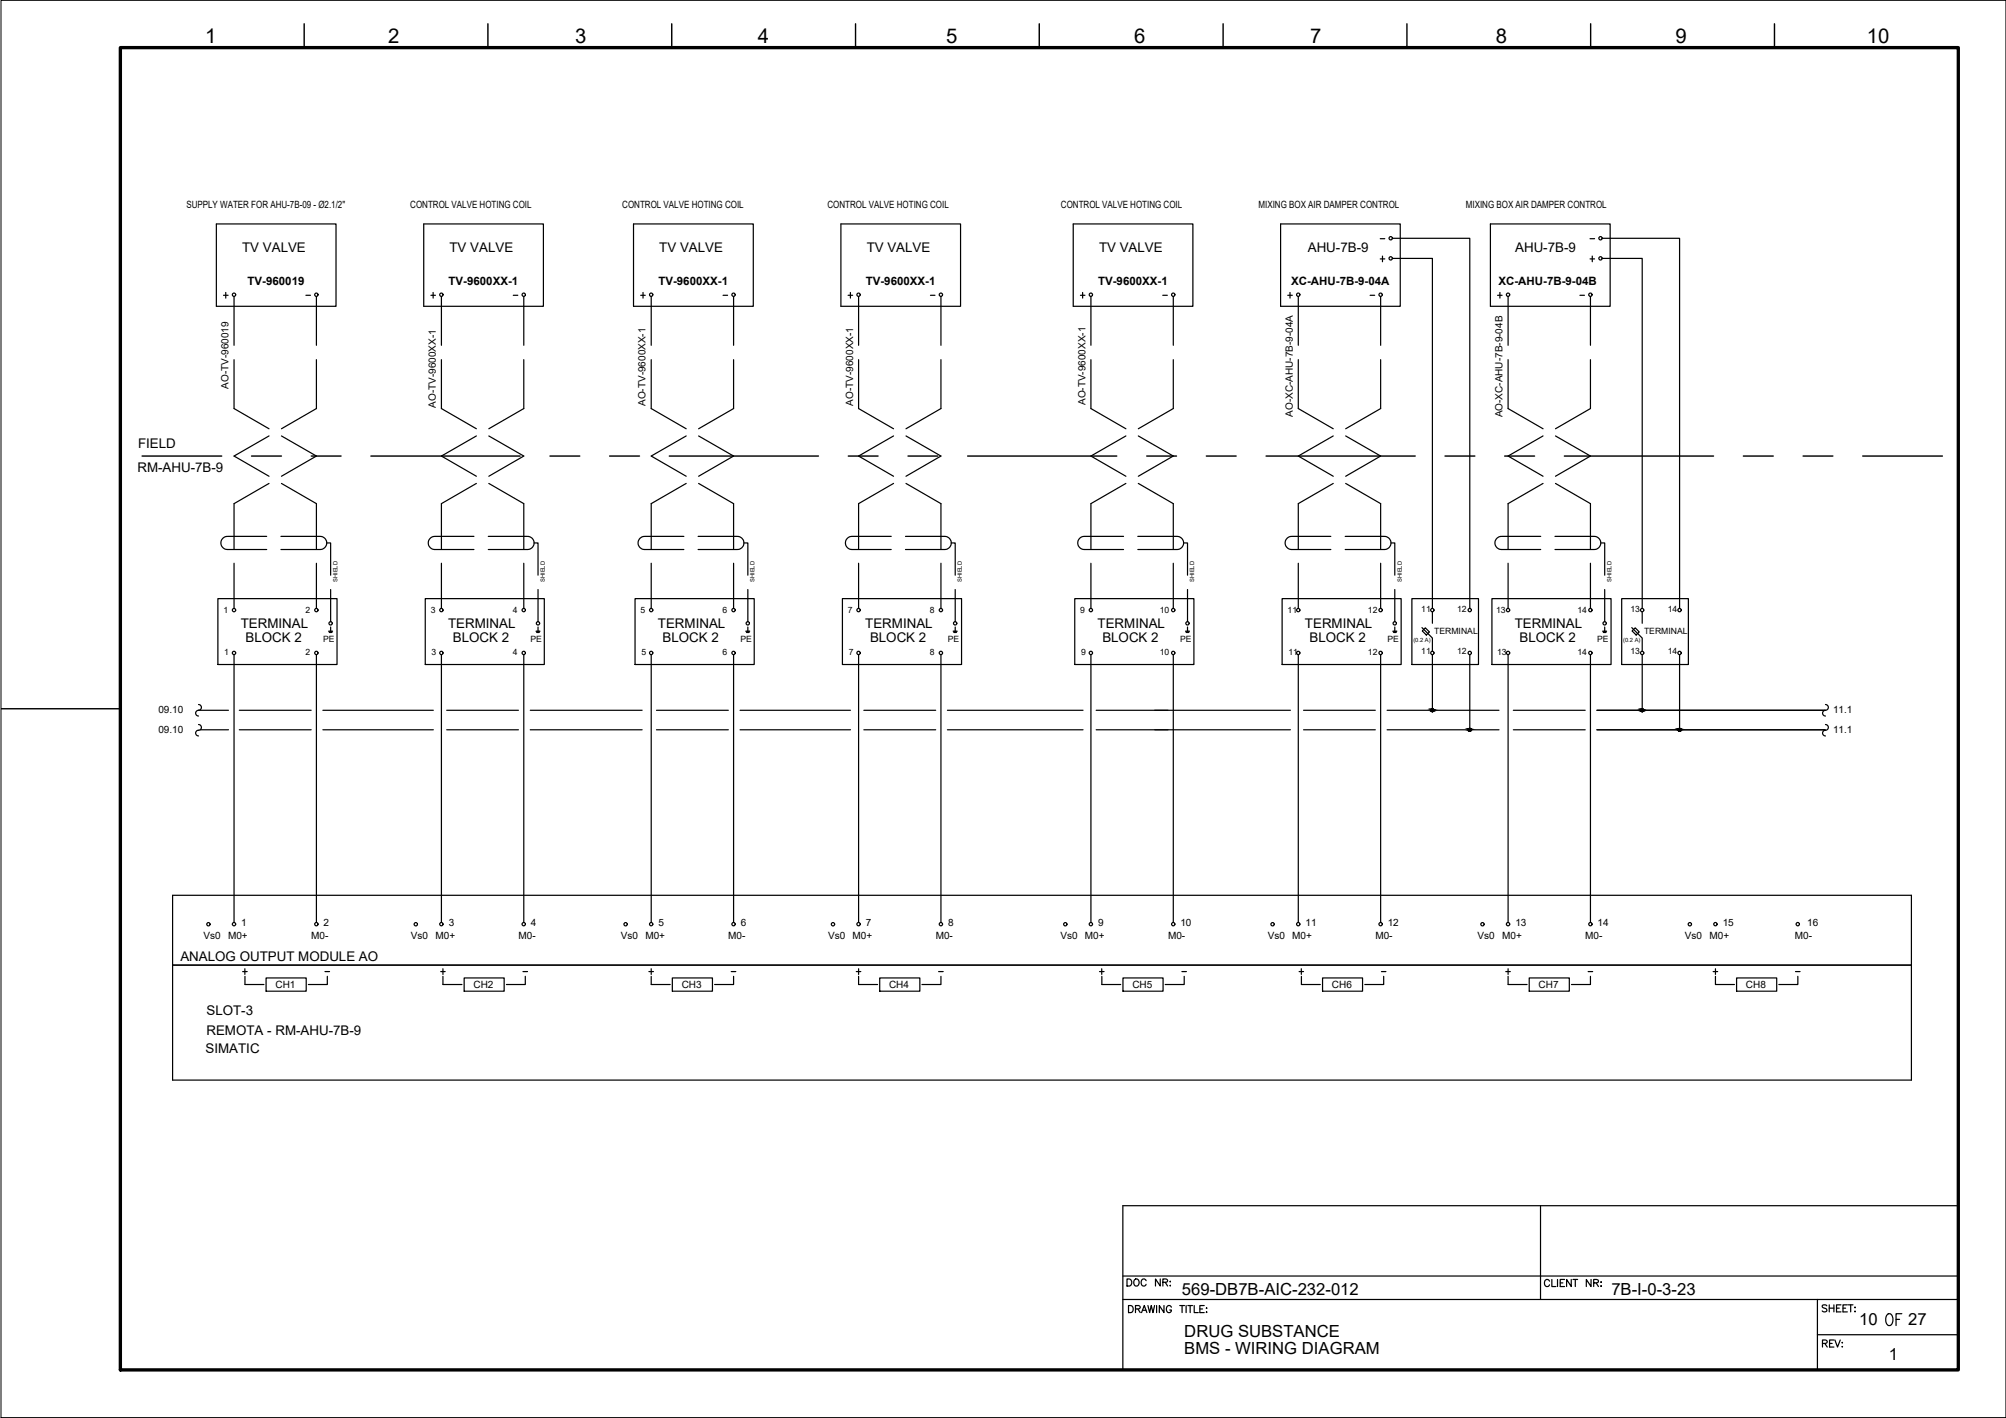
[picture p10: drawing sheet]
<svg xmlns="http://www.w3.org/2000/svg" width="420mm" height="297mm" viewBox="0 0 420 297" stroke-linecap="round" stroke-linejoin="round" font-family="sans-serif">
<!-- layer: G-TTLB-TTLB -->
<path d="M25.2 10h385v277h-385z" fill="none" stroke="#000" stroke-width=".7"/>
<!-- layer: G-TTLB-OTLN -->
<path d="M.2 297h419.9" fill="none" stroke="#000" stroke-width=".21"/>
<!-- layer: G-TTLB-INDX -->
<path d="M63.7 5v5M102.2 5v5M140.7 5v5M179.2 5v5M217.7 5v5M256.2 5v5M294.7 5v5M333.2 5v5M371.7 5v5M.2 148.5h25" fill="none" stroke="#000" stroke-width=".3"/>
<!-- layer: LGSP IA4$0$LG_PLOT -->
<path d="M322.7 252.6v19.6M235.2 267.3h175M235.2 272.2h175M380.7 279.6h29.5M380.7 272.2v14.8M235.2 287h175" fill="none" stroke="#000" stroke-width=".25"/>
<!-- layer: LG_PLOT -->
<g fill="none" stroke="#000" stroke-width=".25">
<path d="M410.2 252.6h-175v34.4M236.1 267.9h.4a.78 .78 0 0 1 .6 .8 .78 .78 0 0 1-.6 .7h-.4zM236.4 273.5h.5a.8 .8 0 0 1 .5 .7 .8 .8 0 0 1-.5 .8h-.5zM237.6 268.1a.68 .68 0 0 1 .9 .1 .68 .68 0 0 1-.1 1 .68 .68 0 0 1-.9-.1 .68 .68 0 0 1 .1-1zM237.8 274.2l.9-.1 .1-.3-.3-.3h-.7v1.5M238.3 274.2l.5 .8M239.1 275l.6-1.5 .5 1.5M239.3 274.5h.7M240.1 268.3a.53 .53 0 0 0-.7-.4 .53 .53 0 0 0-.4 .6 .6 .6 0 0 0 .2 .8 .6 .6 0 0 0 .8-.1l.1-.2M240.4 273.5l.4 1.5 .3-1.5 .4 1.5 .3-1.5M242.3 273.5v1.5M243 267.9v1.5l-1-1.5v1.5"/>
<path d="M243.6 268.6l.8-.1 .2-.3-.4-.3h-.6v1.5M243.8 273.5v1.5l-1-1.5v1.5M244.1 268.6l.5 .8M245.1 268.4v.1zM245.1 269.2v.2zM245.3 273.8a.53 .53 0 0 0-.6-.3 .53 .53 0 0 0-.4 .6v.3a.52 .52 0 0 0 .5 .6 .52 .52 0 0 0 .5-.6h-.3M247.1 273.5h1M247.6 273.5v1.5M248.4 273.5v1.5M248.8 273.5h1M249.3 273.5v1.5M250.1 273.5v1.5h.9"/>
<path d="M251.3 274.2h.6M252.2 273.5h-.9v1.5h.9M252.6 274.1h.2zM252.6 274.9h.2zM324.5 268.4a.54 .54 0 0 0-.6-.4 .54 .54 0 0 0-.4 .6v.4a.54 .54 0 0 0 .4 .5 .54 .54 0 0 0 .6-.4M325 268v1.5h.9M326.2 268v1.5M326.8 268.7h.5M327.7 268h-.9v1.5h.9M329.1 268v1.5l-1-1.5v1.5M329.5 268h.9M329.9 268v1.5"/>
<path d="M333.2 268v1.5l-.9-1.5v1.5M333.8 268.7h.8l.2-.3-.1-.2-.9-.2v1.5M334.3 268.7l.5 .8M335.3 268.6h.1zM335.3 269.4v.1zM382.6 273.5l-.3-.2-.6 .2 .1 .4 .8 .3v.4a.63 .63 0 0 1-.9 0M383.1 273.3v1.5M383.1 274h1M384.1 273.3v1.5M384.7 274h.5M385.6 273.3h-.9v1.5h.9M386 274h.6"/>
<path d="M386.9 273.3h-.9v1.5h.9M387.1 273.3h1M387.6 273.3v1.5M388.5 274.7h.1zM388.5 273.8v.2zM381.7 281.4l.9-.1 .1-.3-.3-.3h-.7v1.5M382.2 281.4l.5 .8M383.2 281.4h.6M384.1 280.7h-.9v1.5h.9M384.3 280.7l.6 1.5 .5-1.5M385.8 281.3h.1zM385.8 282.1h.1z"/>
</g>
<!-- layer: I_LIMIT_LINE -->
<g fill="none" stroke="#000" stroke-width=".3">
<path d="M29.8 95.5h16.6M52.7 95.5h6.2M65.2 95.5h6.2M77.7 95.5h31.2M115.2 95.5h6.2M127.7 95.5h6.2M140.2 95.5h31.2M177.7 95.5h6.2M190.2 95.5h6.2M202.7 95.5h31.2M240.2 95.5h6.2M252.7 95.5h6.2"/>
<path d="M265.2 95.5h31.2M302.7 95.5h6.2M315.2 95.5h6.2M327.7 95.5h31.2M365.1 95.5h6.3M377.7 95.5h6.2M390.1 95.5h16.7"/>
</g>
<!-- layer: 0 -->
<g fill="none" stroke="#000" stroke-width=".25">
<path d="M291.6 54.1h8.4v73.4M291.6 49.9h16.2v77.6M335.6 54.1h8.4v73.4M335.6 49.9h16.2v77.6M300 137.1v11.7M307.8 137.1v15.8M344 137.1v11.7M351.8 137.1v15.8M41.6 148.8h6.3M41.9 152.9h6M50.1 148.8h15.1M50.1 152.9h15.1"/>
<path d="M67.6 148.8h23.2M67.6 152.9h23.2M93.6 148.8h15M93.6 152.9h15M111.1 148.8h23.4M111.1 152.9h23.4M137.5 148.8h15M137.5 152.9h15M155 148.8h23.1M155 152.9h23.1M180.9 148.8h15.1M180.9 152.9h15.1"/>
<path d="M198.4 148.8h28.4M198.4 152.9h28.4M229.6 148.8h40.7M229.6 152.9h40.7M273 148.8h15.1M273 152.9h15.1M290.5 148.8h23.5M290.5 152.9h23.5M317 148.8h15M317 152.9h15M334.5 148.8h47.7M334.5 152.9h47.7"/>
<path d="M400.3 187.5v38.8"/>
<circle cx="300" cy="148.8" r=".31"/>
<circle cx="307.8" cy="152.9" r=".31"/>
<circle cx="343.9" cy="148.8" r=".31"/>
<circle cx="351.8" cy="152.9" r=".31"/>
</g>
<!-- layer: I_DATA -->
<g fill="none" stroke="#000" stroke-width=".25">
<path d="M45.3 46.9h25.1v17.3h-25.1zM88.8 46.9h25v17.3h-25zM132.7 46.9h25.1v17.3h-25.1zM176.1 46.9h25.1v17.3h-25.1zM224.8 46.9h25.1v17.3h-25.1zM268.2 46.9h25.1v17.3h-25.1zM289.1 54.2h.9M289.6 53.6v1.2M312.2 46.9h25v17.3h-25zM333 54.2h1M333.5 53.6v1.2M46.8 61.9h1"/>
<path d="M47.3 61.3v1.1M90.3 61.9h.9M90.7 61.3v1.1M134.2 61.9h.9M134.7 61.3v1.1M177.6 61.9h1M178.1 61.3v1.1M226.3 61.9h.9M226.8 61.3v1.1M269.7 61.9h1M270.2 61.3v1.1M313.7 61.9h.9"/>
<path d="M314.2 61.3v1.1M45.6 125.4h25v13.8h-25zM68.8 132.2h.9M68.9 132.3h.7M69 132.5h.5M69.3 131.3v.9M89.1 125.4h24.9v13.8h-24.9zM112.3 132.2h.8M112.4 132.3h.6M112.4 132.5h.5M112.7 131.3v.9M133 125.4h25v13.8h-25z"/>
<path d="M156.2 132.2h.8M156.3 132.3h.7M156.4 132.5h.5M156.6 131.3v.9M176.4 125.4h25v13.8h-25zM199.6 132.2h.9M199.7 132.3h.7M199.8 132.5h.5M200.1 131.3v.9M225.1 125.4h25v13.8h-25zM248.3 132.2h.8M248.4 132.3h.7"/>
<path d="M248.5 132.5h.5M248.7 131.3v.9M268.5 125.4h25v13.8h-25zM291.7 132.2h.9M291.8 132.3h.7M291.9 132.5h.5M292.1 131.3v.9M295.7 125.4h14v13.8h-14zM312.5 125.4h24.9v13.8h-24.9zM335.7 132.2h.8M335.8 132.3h.6M335.8 132.5h.6"/>
<path d="M336.1 131.3v.9M339.7 125.4h13.9v13.8h-13.9zM400.3 187.5h-364.1v38.8h364.1M36.2 202.2h364.1M50.8 203.5h1M51.3 202.9v1.2M51.3 204.5v1.7h4M55.7 204.9h8.4v2.7h-8.4zM68.6 204.5v1.7h-4M92.3 203.5h.9M92.8 204.5v1.7h4M92.8 202.9v1.2"/>
<path d="M97.2 204.9h8.4v2.7h-8.4zM110 204.5v1.7h-3.9M135.9 203.5h1M136.4 204.5v1.7h4M136.4 202.9v1.2M140.8 204.9h8.4v2.7h-8.4zM153.6 204.5v1.7h-3.9M179.8 206.2h4M184.3 204.9h8.4v2.7h-8.4zM197.1 204.5v1.7h-4M230.8 206.2h3.9M235.2 204.9h8.4v2.7h-8.4z"/>
<path d="M248 204.5v1.7h-3.9M272.1 203.5h.9M272.6 202.9v1.2M272.6 204.5v1.7h3.9M277 204.9h8.4v2.7h-8.4zM289.8 204.5v1.7h-3.9M315.9 206.2h3.9M320.3 204.9h8.4v2.7h-8.4zM333.1 204.5v1.7h-4M358.8 203.5h1M359.3 204.5v1.7h4M359.3 202.9v1.2"/>
<path d="M363.7 204.9h8.4v2.7h-8.4zM376.6 204.5v1.7h-4"/>
<circle cx="291.3" cy="54.1" r=".35"/>
<circle cx="335.2" cy="54.1" r=".35"/>
<circle cx="49" cy="61.7" r=".35"/>
<circle cx="92.4" cy="61.7" r=".35"/>
<circle cx="136.4" cy="61.7" r=".35"/>
<circle cx="179.8" cy="61.7" r=".35"/>
<circle cx="228.5" cy="61.7" r=".35"/>
<circle cx="271.9" cy="61.7" r=".35"/>
<circle cx="315.9" cy="61.7" r=".35"/>
<circle cx="49" cy="136.8" r=".35"/>
<circle cx="49" cy="127.8" r=".35"/>
<circle cx="66.3" cy="136.8" r=".35"/>
<circle cx="66.3" cy="127.8" r=".35"/>
<circle cx="69.2" cy="130.6" r=".35"/>
<circle cx="92.4" cy="136.8" r=".35"/>
<circle cx="92.4" cy="127.8" r=".35"/>
<circle cx="109.7" cy="127.8" r=".35"/>
<circle cx="109.7" cy="136.8" r=".35"/>
<circle cx="112.7" cy="130.6" r=".35"/>
<circle cx="136.4" cy="136.8" r=".35"/>
<circle cx="136.4" cy="127.8" r=".35"/>
<circle cx="153.6" cy="127.8" r=".35"/>
<circle cx="153.6" cy="136.8" r=".35"/>
<circle cx="156.6" cy="130.6" r=".35"/>
<circle cx="179.8" cy="136.8" r=".35"/>
<circle cx="179.8" cy="127.8" r=".35"/>
<circle cx="197.1" cy="136.8" r=".35"/>
<circle cx="197.1" cy="127.8" r=".35"/>
<circle cx="200.1" cy="130.6" r=".35"/>
<circle cx="228.5" cy="136.8" r=".35"/>
<circle cx="228.5" cy="127.8" r=".35"/>
<circle cx="245.7" cy="127.8" r=".35"/>
<circle cx="245.7" cy="136.8" r=".35"/>
<circle cx="248.7" cy="130.6" r=".35"/>
<circle cx="271.9" cy="127.8" r=".35"/>
<circle cx="271.9" cy="136.8" r=".35"/>
<circle cx="289.2" cy="136.8" r=".35"/>
<circle cx="289.2" cy="127.8" r=".35"/>
<circle cx="292.1" cy="130.6" r=".35"/>
<circle cx="300" cy="127.8" r=".35"/>
<circle cx="300" cy="136.8" r=".35"/>
<circle cx="307.8" cy="136.8" r=".35"/>
<circle cx="307.8" cy="127.8" r=".35"/>
<circle cx="315.9" cy="136.8" r=".35"/>
<circle cx="315.9" cy="127.8" r=".35"/>
<circle cx="333.1" cy="127.8" r=".35"/>
<circle cx="333.1" cy="136.8" r=".35"/>
<circle cx="336.1" cy="130.6" r=".35"/>
<circle cx="343.9" cy="136.8" r=".35"/>
<circle cx="343.9" cy="127.8" r=".35"/>
<circle cx="351.8" cy="136.8" r=".35"/>
<circle cx="351.8" cy="127.8" r=".35"/>
<circle cx="43.7" cy="193.6" r=".35"/>
<circle cx="49" cy="193.6" r=".35"/>
<circle cx="66.3" cy="193.6" r=".35"/>
<circle cx="87.1" cy="193.6" r=".35"/>
<circle cx="92.4" cy="193.6" r=".35"/>
<circle cx="109.7" cy="193.6" r=".35"/>
<circle cx="131" cy="193.6" r=".35"/>
<circle cx="136.4" cy="193.6" r=".35"/>
<circle cx="153.6" cy="193.6" r=".35"/>
<circle cx="174.5" cy="193.6" r=".35"/>
<circle cx="179.8" cy="193.6" r=".35"/>
<circle cx="197.1" cy="193.6" r=".35"/>
<circle cx="223.1" cy="193.6" r=".35"/>
<circle cx="228.5" cy="193.6" r=".35"/>
<circle cx="245.7" cy="193.6" r=".35"/>
<circle cx="266.5" cy="193.6" r=".35"/>
<circle cx="271.9" cy="193.6" r=".35"/>
<circle cx="289.2" cy="193.6" r=".35"/>
<circle cx="310.5" cy="193.6" r=".35"/>
<circle cx="315.9" cy="193.6" r=".35"/>
<circle cx="333.1" cy="193.6" r=".35"/>
<circle cx="353.9" cy="193.6" r=".35"/>
<circle cx="359.3" cy="193.6" r=".35"/>
<circle cx="376.5" cy="193.6" r=".35"/>
</g>
<!-- layer: I_TABS -->
<g fill="none" stroke="#000" stroke-width=".25">
<path d="M49 62.1v10.2M49 75.3v10.3l7.3 4.2M66.3 62.1v10.2M66.3 75.3v10.3l-7.4 4.2M92.5 62.1v10.2M92.5 75.3v10.3l7.3 4.2M109.7 62.1v10.2M109.7 75.3v10.3l-7.3 4.2M136.4 62.1v10.2M136.4 75.3v10.3l7.3 4.2M153.6 62.1v10.2M153.6 75.3v10.3l-7.3 4.2"/>
<path d="M179.8 62.1v10.2M179.8 75.3v10.3l7.4 4.2M197.1 62.1v10.2M197.1 75.3v10.3l-7.3 4.2M228.5 62.1v10.2M228.5 75.3v10.3l7.3 4.2M245.7 62.1v10.2M245.7 75.3v10.3l-7.3 4.2M271.9 62.1v10.2M271.9 75.3v10.3l7.4 4.2M289.2 62.1v10.2M289.2 75.3v10.3l-7.3 4.2"/>
<path d="M315.9 62.1v10.2M315.9 75.3v10.3l7.3 4.2M333.1 62.1v10.2M333.1 75.3v10.3l-7.3 4.2M56.3 91.3l-7.3 4.2 7.3 4.3M58.9 91.3l7.4 4.2-7.4 4.3M99.8 91.3l-7.3 4.2 7.3 4.3M102.4 91.3l7.3 4.2-7.3 4.3M143.7 91.3l-7.3 4.2 7.3 4.3M146.3 91.3l7.3 4.2-7.3 4.3M187.2 91.3l-7.4 4.2 7.4 4.3M189.8 91.3l7.3 4.2-7.3 4.3"/>
<path d="M235.8 91.3l-7.3 4.2 7.3 4.3M238.4 91.3l7.3 4.2-7.3 4.3M279.3 91.3l-7.4 4.2 7.4 4.3M281.9 91.3l7.3 4.2-7.3 4.3M323.2 91.3l-7.3 4.2 7.3 4.3M325.8 91.3l7.3 4.2-7.3 4.3M49 118v9.5M55.9 112.4h-8.3a1.38 1.38 0 0 0-1.3 1.3 1.38 1.38 0 0 0 1.3 1.4h8.3M56.3 101.3l-7.3 4.2v9.5M58.8 112.4h8.3a1.38 1.38 0 0 1 1.3 1.3 1.38 1.38 0 0 1-1.3 1.4h-8.3M58.9 101.3l7.4 4.2v9.5M66.3 118v9.5"/>
<path d="M68.4 113.7h.9v6.8M92.5 118v9.5M99.3 112.4h-8.2a1.38 1.38 0 0 0-1.4 1.3 1.38 1.38 0 0 0 1.4 1.4h8.2M99.8 101.3l-7.3 4.2v9.5M102.3 112.4h8.2a1.38 1.38 0 0 1 1.4 1.3 1.38 1.38 0 0 1-1.4 1.4h-8.2M102.4 101.3l7.3 4.2v9.5M109.7 118v9.5M111.9 113.7h.8v6.8M136.4 118v9.5M143.2 112.4h-8.2a1.38 1.38 0 0 0-1.4 1.3 1.38 1.38 0 0 0 1.4 1.4h8.2M143.7 101.3l-7.3 4.2v9.5M146.2 112.4h8.2a1.38 1.38 0 0 1 1.4 1.3 1.38 1.38 0 0 1-1.4 1.4h-8.2"/>
<path d="M146.3 101.3l7.3 4.2v9.5M153.6 118v9.5M155.8 113.7h.8v6.8M179.8 118v9.5M186.7 112.4h-8.2a1.38 1.38 0 0 0-1.4 1.3 1.38 1.38 0 0 0 1.4 1.4h8.2M187.2 101.3l-7.4 4.2v9.5M189.7 112.4h8.2a1.38 1.38 0 0 1 1.3 1.3 1.38 1.38 0 0 1-1.3 1.4h-8.2M189.8 101.3l7.3 4.2v9.5M197.1 118v9.5M199.2 113.7h.9v6.8M228.5 118v9.5M235.3 112.4h-8.2a1.38 1.38 0 0 0-1.4 1.3 1.38 1.38 0 0 0 1.4 1.4h8.2"/>
<path d="M235.8 101.3l-7.3 4.2v9.5M238.3 112.4h8.2a1.38 1.38 0 0 1 1.4 1.3 1.38 1.38 0 0 1-1.4 1.4h-8.2M238.4 101.3l7.3 4.2v9.5M245.7 118v9.5M247.9 113.7h.8v6.8M271.9 118v9.5M278.7 112.4h-8.1a1.38 1.38 0 0 0-1.4 1.3 1.38 1.38 0 0 0 1.4 1.4h8.1M279.3 101.3l-7.4 4.2v9.5M281.7 112.4h8.3a1.38 1.38 0 0 1 1.3 1.3 1.38 1.38 0 0 1-1.3 1.4h-8.3M281.9 101.3l7.3 4.2v9.5M289.2 118v9.5M291.3 113.7h.8v6.8"/>
<path d="M315.9 118v9.5M322.7 112.4h-8.2a1.38 1.38 0 0 0-1.4 1.3 1.38 1.38 0 0 0 1.4 1.4h8.2M323.2 101.3l-7.3 4.2v9.5M325.7 112.4h8.2a1.38 1.38 0 0 1 1.4 1.3 1.38 1.38 0 0 1-1.4 1.4h-8.2M325.8 101.3l7.3 4.2v9.5M333.1 118v9.5M335.3 113.7h.8v6.8M49 137.1v56.1M66.3 137.1v56.1M69.3 123.5v6.7M92.5 137.1v56.1M109.7 137.1v56.1"/>
<path d="M112.7 123.5v6.7M136.4 137.1v56.1M153.6 137.1v56.1M156.6 123.5v6.7M179.8 137.1v56.1M197.1 137.1v56.1M200.1 123.5v6.7M228.5 137.1v56.1M245.7 137.1v56.1M248.7 123.5v6.7M271.9 137.1v56.1M289.2 137.1v56.1"/>
<path d="M292.1 123.5v6.7M315.9 137.1v56.1M333.1 137.1v56.1M336.1 123.5v6.7M41.6 147.6a.64 .64 0 0 1 .6 .7 .64 .64 0 0 1-.9 .5 .6 .6 0 0 0-.3 .7 .6 .6 0 0 0 .6 .5M41.6 151.8a.6 .6 0 0 1 .6 .6 .6 .6 0 0 1-.6 .6M41.6 153a.6 .6 0 0 0-.6 .6 .6 .6 0 0 0 .6 .6M382.3 147.6a.64 .64 0 0 1 .6 .7 .64 .64 0 0 1-.8 .5 .6 .6 0 0 0-.3 .7 .6 .6 0 0 0 .5 .5M382.3 151.8a.6 .6 0 0 1 .6 .6 .6 .6 0 0 1-.6 .6M382.3 153a.6 .6 0 0 0-.6 .6 .6 .6 0 0 0 .6 .6"/>
</g>
<!-- layer: EI-CTRL -->
<path d="M297.8 131.5l2.2 2.2v2.7M298.5 131.5l.9 .9-.7 .6-.8-.8zM300 128.2v2.4M341.8 131.5l2.2 2.2v2.7M342.5 131.5l.8 .9-.6 .6-.9-.8zM344 128.2v2.4" fill="none" stroke="#000" stroke-width=".25"/>
<!-- layer: 0 -->
<g fill="#000" stroke="#000" stroke-width=".21">
<path d="M299.9 148.5h.1zM307.7 152.6h.1zM343.8 148.5h.2zM351.7 152.6h.1z"/>
<path d="M299.9 148.5h.1zM299.9 148.5h.1z"/>
<path d="M299.9 148.5l.1 .1zM299.9 148.5l.1 .1z"/>
<path d="M299.8 148.6h.2zM299.8 148.6h.2z"/>
<path d="M299.8 148.6h.2zM299.8 148.6h.2z"/>
<path d="M299.8 148.6l.2 .1zM299.8 148.6l.2 .1z"/>
<path d="M299.7 148.7h.3zM299.7 148.7h.3z"/>
<path d="M299.7 148.7l.3 .1zM299.7 148.7l.3 .1z"/>
<path d="M299.9 149.1h.2zM299.9 149.1h.2z"/>
<path d="M300 148.5h.1zM300 148.5h.1z"/>
<path d="M300 148.5h.2zM300 148.5h.2z"/>
<path d="M299.9 149.1h.2zM299.9 149.1h.2z"/>
<path d="M300 148.5l.2 .1zM300 148.5l.2 .1z"/>
<path d="M300 148.6h.2zM300 148.6h.2z"/>
<path d="M299.8 149h.4zM299.8 149l.3 .1z"/>
<path d="M300 148.6h.3zM300 148.6h.3z"/>
<path d="M299.8 149h.4zM299.8 149h.4z"/>
<path d="M300 148.6l.3 .1zM300 148.6l.3 .1z"/>
<path d="M299.8 149h.5zM299.8 149h.4z"/>
<path d="M300 148.7h.3zM300 148.7h.3z"/>
<path d="M299.7 148.9h.6zM299.7 148.9l.6 .1z"/>
<path d="M300 148.7l.3 .1zM300 148.7l.3 .1z"/>
<path d="M299.7 148.8l.6 .1zM299.7 148.8l.6 .1z"/>
<path d="M299.7 148.9h.6zM299.7 148.9h.6z"/>
<path d="M307.7 152.6h.1zM307.7 152.6h.1z"/>
<path d="M307.7 152.6l.1 .1zM307.7 152.6l.1 .1z"/>
<path d="M307.7 152.7h.1zM307.6 152.7h.2z"/>
<path d="M307.6 152.7h.2zM307.6 152.7h.2z"/>
<path d="M307.6 152.7l.2 .1zM307.6 152.7l.2 .1z"/>
<path d="M307.6 152.8h.2zM307.6 152.8h.2z"/>
<path d="M307.6 152.8l.2 .1zM307.6 152.8l.2 .1z"/>
<path d="M307.8 153.2h.1zM307.8 153.2h.1z"/>
<path d="M307.8 152.6h.2zM307.8 152.6h.2z"/>
<path d="M307.8 152.6h.2zM307.8 152.6h.2z"/>
<path d="M307.7 153.1h.3zM307.7 153.1l.2 .1z"/>
<path d="M307.8 152.6l.2 .1zM307.8 152.6l.2 .1z"/>
<path d="M307.7 153.1h.3zM307.7 153.1h.3z"/>
<path d="M307.8 152.7h.3zM307.8 152.7h.3z"/>
<path d="M307.6 153.1h.5zM307.6 153.1h.4z"/>
<path d="M307.8 152.7h.3zM307.8 152.7h.3z"/>
<path d="M307.8 152.7l.3 .1zM307.8 152.7l.3 .1z"/>
<path d="M307.6 153h.5zM307.6 153l.5 .1z"/>
<path d="M307.8 152.8h.3zM307.8 152.8h.3z"/>
<path d="M307.6 153h.5zM307.6 153h.5z"/>
<path d="M307.8 152.8l.3 .1zM307.8 152.8l.3 .1z"/>
<path d="M307.6 152.9h.5zM307.6 152.9h.5z"/>
<path d="M307.6 152.9h.5zM307.6 152.9l.5 .1z"/>
<path d="M343.8 148.5l.2 .1zM343.8 148.5l.2 .1z"/>
<path d="M343.8 148.6h.2zM343.8 148.6h.2z"/>
<path d="M343.7 148.6h.3zM343.7 148.6h.3z"/>
<path d="M343.7 148.6l.3 .1zM343.7 148.6l.3 .1z"/>
<path d="M343.7 148.7h.3zM343.7 148.7h.3z"/>
<path d="M343.7 148.7l.3 .1zM343.7 148.7l.3 .1z"/>
<path d="M343.9 149.1h.1zM343.9 149.1h.1z"/>
<path d="M344 148.5h.1zM344 148.5h.1z"/>
<path d="M344 148.5h.1zM344 148.5h.1z"/>
<path d="M344 148.5l.2 .1zM344 148.5l.2 .1z"/>
<path d="M343.8 149.1h.3zM343.8 149.1h.2z"/>
<path d="M343.8 149h.3zM343.8 149l.3 .1z"/>
<path d="M344 148.6h.2zM344 148.6h.2z"/>
<path d="M344 148.6h.2zM344 148.6h.2z"/>
<path d="M343.7 149h.5zM343.7 149h.4z"/>
<path d="M343.7 149h.5zM343.7 149h.5z"/>
<path d="M344 148.6l.3 .1zM344 148.6l.3 .1z"/>
<path d="M344 148.7h.3zM344 148.7h.3z"/>
<path d="M344 148.7l.3 .1zM344 148.7l.3 .1z"/>
<path d="M343.7 148.9h.6zM343.7 148.9h.6z"/>
<path d="M343.7 148.9h.6zM343.7 148.9l.5 .1z"/>
<path d="M343.7 148.8h.6zM343.7 148.8l.6 .1z"/>
<path d="M351.7 152.6h.1zM351.6 152.6h.2z"/>
<path d="M351.6 152.6l.2 .1zM351.6 152.6l.2 .1z"/>
<path d="M351.6 152.7h.2zM351.6 152.7h.2z"/>
<path d="M351.6 152.7h.2zM351.6 152.7h.2z"/>
<path d="M351.5 152.7l.3 .1zM351.5 152.7l.3 .1z"/>
<path d="M351.5 152.8h.3zM351.5 152.8h.3z"/>
<path d="M351.5 152.8l.3 .1zM351.5 152.8l.3 .1z"/>
<path d="M351.7 153.2h.2zM351.7 153.2h.1z"/>
<path d="M351.8 152.6h.1zM351.8 152.6h.1z"/>
<path d="M351.8 152.6h.1zM351.8 152.6h.1z"/>
<path d="M351.7 153.1h.2zM351.7 153.1l.2 .1z"/>
<path d="M351.8 152.6l.2 .1zM351.8 152.6l.2 .1z"/>
<path d="M351.8 152.7h.2zM351.8 152.7h.2z"/>
<path d="M351.6 153.1h.4zM351.6 153.1h.3z"/>
<path d="M351.8 152.7h.2zM351.8 152.7h.2z"/>
<path d="M351.6 153.1h.4zM351.6 153.1h.4z"/>
<path d="M351.8 152.7l.3 .1zM351.8 152.7l.3 .1z"/>
<path d="M351.5 153h.5zM351.5 153l.5 .1z"/>
<path d="M351.8 152.8h.3zM351.8 152.8h.3z"/>
<path d="M351.5 153h.6zM351.5 153h.5z"/>
<path d="M351.8 152.8l.3 .1zM351.8 152.8l.3 .1z"/>
<path d="M351.5 152.9h.6zM351.5 152.9h.6z"/>
<path d="M351.5 152.9h.6zM351.5 152.9l.6 .1z"/>
</g>
<path d="M.2 .1h419.9v296.9h-419.9z" fill="none" stroke="#000" stroke-width=".21"/>
<text font-size="5.7" x="394.1" y="279">OF</text>
<g font-size="4.3">
<text x="43" y="8.9">1</text>
<text x="81.3" y="8.9">2</text>
<text x="120.5" y="8.9">3</text>
<text x="158.7" y="8.9">4</text>
<text x="198.2" y="8.9">5</text>
<text x="237.5" y="8.9">6</text>
<text x="274.4" y="8.9">7</text>
<text x="313.3" y="8.9">8</text>
<text x="350.9" y="8.9">9</text>
<text x="391" y="8.9">10</text>
</g>
<g font-size="4">
<text x="178.5" y="205.3">+</text>
<text x="229.3" y="205.3">+</text>
<text x="314.3" y="205.3">+</text>
</g>
<g font-size="3.5">
<text x="247.5" y="271.2">569-DB7B-AIC-232-012</text>
<text x="337.5" y="271.3">7B-I-0-3-23</text>
<text x="248.1" y="280.1">DRUG SUBSTANCE</text>
<text x="389.4" y="277.6">10</text>
<text x="399.6" y="277.6">27</text>
<text x="248.1" y="283.6">BMS - WIRING DIAGRAM</text>
<text x="395.6" y="285">1</text>
</g>
<g font-size="2.8">
<text x="50.7" y="52.8">TV VALVE</text>
<text x="94.1" y="52.8">TV VALVE</text>
<text x="138.1" y="52.8">TV VALVE</text>
<text x="181.5" y="52.8">TV VALVE</text>
<text x="230.2" y="52.8">TV VALVE</text>
<text x="273.9" y="52.8">AHU-7B-9</text>
<text x="317.4" y="52.8">AHU-7B-9</text>
<text x="28.9" y="93.8">FIELD</text>
<text x="28.8" y="99">RM-AHU-7B-9</text>
<text x="50.4" y="131.5">TERMINAL</text>
<text x="93.9" y="131.5">TERMINAL</text>
<text x="137.8" y="131.5">TERMINAL</text>
<text x="181.2" y="131.5">TERMINAL</text>
<text x="229.9" y="131.5">TERMINAL</text>
<text x="273.3" y="131.5">TERMINAL</text>
<text x="317.3" y="131.5">TERMINAL</text>
<text x="51.4" y="134.4">BLOCK 2</text>
<text x="94.8" y="134.4">BLOCK 2</text>
<text x="138.8" y="134.4">BLOCK 2</text>
<text x="182.2" y="134.4">BLOCK 2</text>
<text x="230.9" y="134.4">BLOCK 2</text>
<text x="274.3" y="134.4">BLOCK 2</text>
<text x="318.3" y="134.4">BLOCK 2</text>
<text x="37.8" y="201.3">ANALOG OUTPUT MODULE AO</text>
<text x="43.2" y="212.6">SLOT-3</text>
<text x="43.1" y="220.7">SIMATIC</text>
<text x="43.2" y="216.8">REMOTA - RM-AHU-7B-9</text>
</g>
<g font-size="2.6">
<text x="288.2" y="51.2">-</text>
<text x="332.3" y="51.2">-</text>
<text x="63.1" y="63.1">-</text>
<text x="106.5" y="63.1">-</text>
<text x="150.6" y="63.1">-</text>
<text x="194" y="63.1">-</text>
<text x="242.7" y="63.1">-</text>
<text x="286.1" y="63.1">-</text>
<text x="330.2" y="63.1">-</text>
<text x="67" y="204.6">-</text>
<text x="108.7" y="204.6">-</text>
<text x="152.4" y="204.6">-</text>
<text x="195.8" y="204.6">-</text>
<text x="246.6" y="204.6">-</text>
<text x="288.6" y="204.6">-</text>
<text x="331.6" y="204.6">-</text>
<text x="375.4" y="204.6">-</text>
</g>
<g font-size="2.4">
<text x="51.9" y="59.7">TV-960019</text>
<text x="94" y="59.7">TV-9600XX-1</text>
<text x="137.9" y="59.7">TV-9600XX-1</text>
<text x="181.3" y="59.7">TV-9600XX-1</text>
<text x="230" y="59.7">TV-9600XX-1</text>
<text x="270.4" y="59.7">XC-AHU-7B-9-04A</text>
<text x="313.9" y="59.7">XC-AHU-7B-9-04B</text>
</g>
<g font-size="2.1">
<text x="39" y="43.6">SUPPLY WATER FOR AHU-7B-09 - Ø2.1/2&quot;</text>
<text x="85.9" y="43.6">CONTROL VALVE HOTING COIL</text>
<text x="130.3" y="43.6">CONTROL VALVE HOTING COIL</text>
<text x="173.3" y="43.6">CONTROL VALVE HOTING COIL</text>
<text x="222.2" y="43.6">CONTROL VALVE HOTING COIL</text>
<text x="263.6" y="43.6">MIXING BOX AIR DAMPER CONTROL</text>
<text x="307" y="43.6">MIXING BOX AIR DAMPER CONTROL</text>
<text x="47.9" y="81.4" transform="rotate(-90 47.9 81.4)">AO-TV-960019</text>
<text x="91.3" y="85.5" transform="rotate(-90 91.3 85.5)">AO-TV-9600XX-1</text>
<text x="135.2" y="85.1" transform="rotate(-90 135.2 85.1)">AO-TV-9600XX-1</text>
<text x="178.7" y="85" transform="rotate(-90 178.7 85)">AO-TV-9600XX-1</text>
<text x="227.3" y="84.9" transform="rotate(-90 227.3 84.9)">AO-TV-9600XX-1</text>
<text x="270.8" y="87.3" transform="rotate(-90 270.8 87.3)">AO-XC-AHU-7B-9-04A</text>
<text x="314.7" y="87.4" transform="rotate(-90 314.7 87.4)">AO-XC-AHU-7B-9-04B</text>
<text x="33.2" y="149.3">09.10</text>
<text x="383.9" y="149.3">11.1</text>
<text x="33.2" y="153.5">09.10</text>
<text x="383.9" y="153.5">11.1</text>
<text x="42.6" y="196.6">Vs0</text>
<text x="47.8" y="196.6">M0+</text>
<text x="50.5" y="194">1</text>
<text x="65.2" y="196.6">M0-</text>
<text x="67.8" y="194">2</text>
<text x="86.1" y="196.6">Vs0</text>
<text x="91.2" y="196.6">M0+</text>
<text x="94" y="194">3</text>
<text x="108.6" y="196.6">M0-</text>
<text x="111.2" y="194">4</text>
<text x="130" y="196.6">Vs0</text>
<text x="135.2" y="196.6">M0+</text>
<text x="137.9" y="194">5</text>
<text x="152.5" y="196.6">M0-</text>
<text x="155.2" y="194">6</text>
<text x="173.4" y="196.6">Vs0</text>
<text x="178.6" y="196.6">M0+</text>
<text x="181.4" y="194">7</text>
<text x="196" y="196.6">M0-</text>
<text x="198.6" y="194">8</text>
<text x="222.1" y="196.6">Vs0</text>
<text x="227.2" y="196.6">M0+</text>
<text x="230" y="194">9</text>
<text x="244.6" y="196.6">M0-</text>
<text x="247.2" y="194">10</text>
<text x="265.5" y="196.6">Vs0</text>
<text x="270.7" y="196.6">M0+</text>
<text x="273.5" y="194">11</text>
<text x="288.1" y="196.6">M0-</text>
<text x="290.7" y="194">12</text>
<text x="309.5" y="196.6">Vs0</text>
<text x="314.6" y="196.6">M0+</text>
<text x="317.4" y="194">13</text>
<text x="332" y="196.6">M0-</text>
<text x="334.6" y="194">14</text>
<text x="352.9" y="196.6">Vs0</text>
<text x="358.1" y="196.6">M0+</text>
<text x="360.8" y="194">15</text>
<text x="375.9" y="196.6">M0-</text>
<text x="378.5" y="194">16</text>
<text x="57.7" y="207">CH1</text>
<text x="99.2" y="207">CH2</text>
<text x="142.8" y="207">CH3</text>
<text x="186.2" y="207">CH4</text>
<text x="237.2" y="207">CH5</text>
<text x="279" y="207">CH6</text>
<text x="322.3" y="207">CH7</text>
<text x="365.7" y="207">CH8</text>
</g>
<g font-size="1.8">
<text x="46.8" y="128.4">1</text>
<text x="64" y="128.4">2</text>
<text x="90.2" y="128.4">3</text>
<text x="107.4" y="128.4">4</text>
<text x="134.2" y="128.4">5</text>
<text x="151.4" y="128.4">6</text>
<text x="177.6" y="128.4">7</text>
<text x="194.8" y="128.4">8</text>
<text x="226.3" y="128.4">9</text>
<text x="242.9" y="128.4">10</text>
<text x="269.7" y="128.4">11</text>
<text x="286.5" y="128.4">12</text>
<text x="297.7" y="128.1">11</text>
<text x="305.2" y="128.1">12</text>
<text x="313.4" y="128.4">13</text>
<text x="330.4" y="128.4">14</text>
<text x="341.5" y="128.1">13</text>
<text x="349.3" y="128.1">14</text>
<text x="47" y="137.2">1</text>
<text x="64" y="137.3">2</text>
<text x="67.7" y="134.6">PE</text>
<text x="90.4" y="137.2">3</text>
<text x="107.4" y="137.3">4</text>
<text x="111.1" y="134.6">PE</text>
<text x="134.3" y="137.2">5</text>
<text x="151.4" y="137.3">6</text>
<text x="155.1" y="134.6">PE</text>
<text x="177.8" y="137.2">7</text>
<text x="194.8" y="137.3">8</text>
<text x="198.5" y="134.6">PE</text>
<text x="226.4" y="137.2">9</text>
<text x="242.9" y="137.3">10</text>
<text x="247.2" y="134.6">PE</text>
<text x="269.9" y="137.2">11</text>
<text x="286.5" y="137.3">12</text>
<text x="290.6" y="134.6">PE</text>
<text x="297.7" y="137.1">11</text>
<text x="300.4" y="132.7">TERMINAL</text>
<text x="305.2" y="137.1">12</text>
<text x="313.6" y="137.2">13</text>
<text x="330.4" y="137.3">14</text>
<text x="334.5" y="134.6">PE</text>
<text x="341.5" y="137.1">13</text>
<text x="344.3" y="132.7">TERMINAL</text>
<text x="349.3" y="137.1">14</text>
</g>
<g font-size="1.2">
<text x="70.7" y="121.9" transform="rotate(-90 70.7 121.9)">SHIELD</text>
<text x="114.1" y="121.9" transform="rotate(-90 114.1 121.9)">SHIELD</text>
<text x="158.1" y="121.9" transform="rotate(-90 158.1 121.9)">SHIELD</text>
<text x="201.5" y="121.9" transform="rotate(-90 201.5 121.9)">SHIELD</text>
<text x="250.1" y="121.9" transform="rotate(-90 250.1 121.9)">SHIELD</text>
<text x="293.6" y="121.9" transform="rotate(-90 293.6 121.9)">SHIELD</text>
<text x="337.5" y="121.9" transform="rotate(-90 337.5 121.9)">SHIELD</text>
<text x="296" y="134.5">(0.2 A)</text>
<text x="340" y="134.5">(0.2 A)</text>
</g>
</svg>
